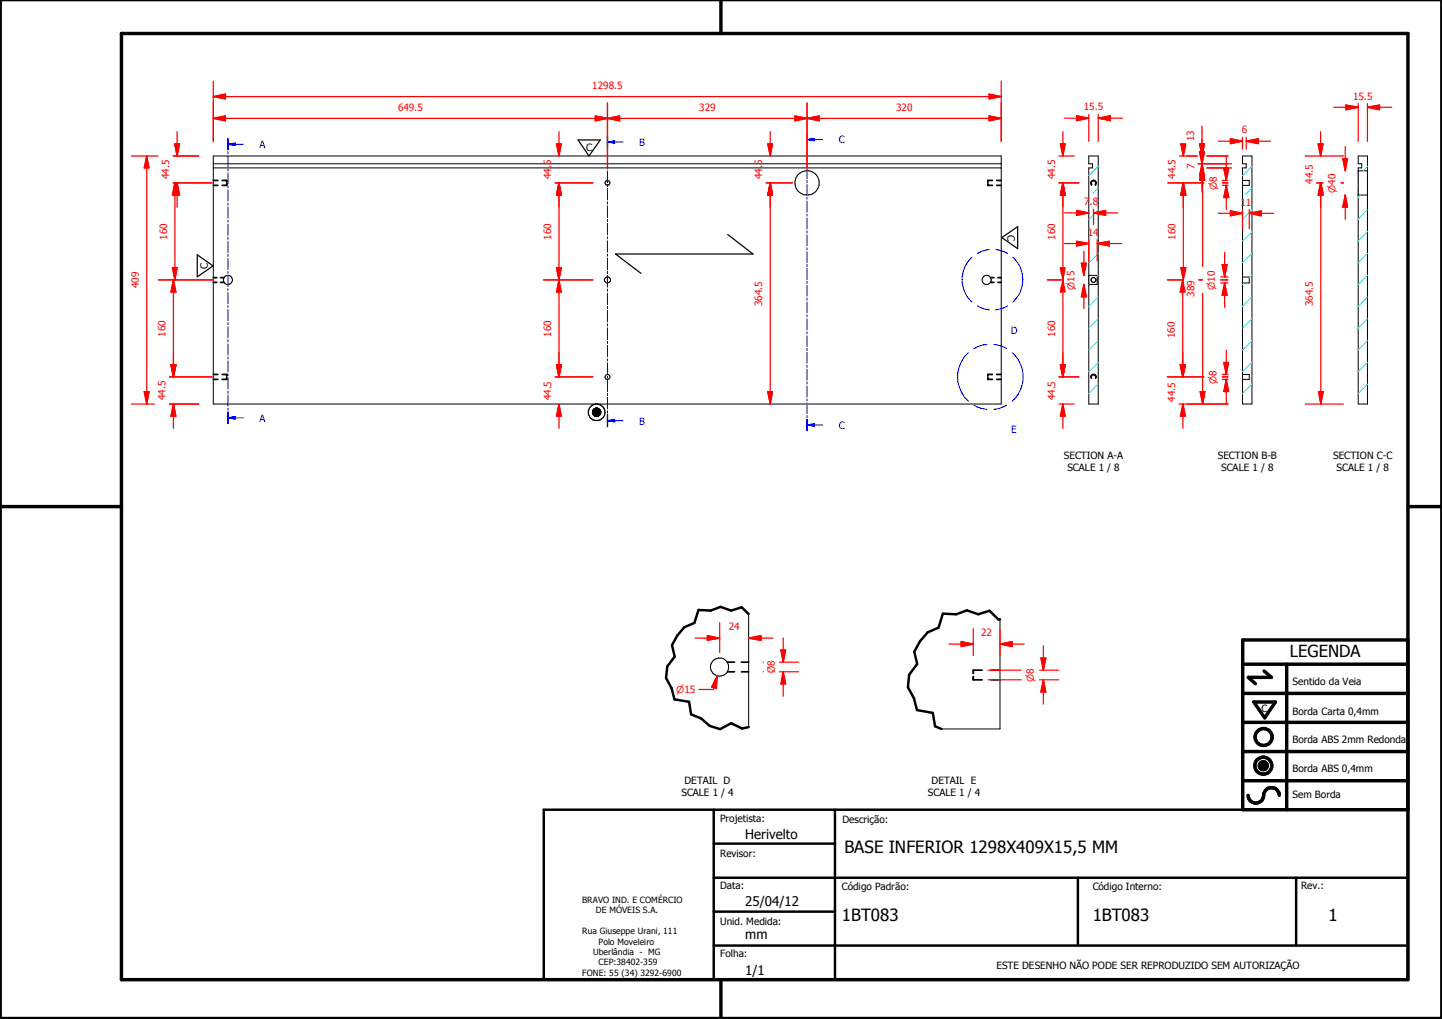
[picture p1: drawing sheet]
<svg xmlns="http://www.w3.org/2000/svg" width="297mm" height="210mm" viewBox="0 0 297 210" stroke-linecap="round" stroke-linejoin="round" font-family="sans-serif">
<g fill="none" stroke="#000" stroke-width=".35">
<path d="M43.9 37.2h1M43.9 38.2h1M45.8 37.2h.9v.3M46.7 37.8v.4h-.9M203.5 37.8v.4h.9M204.4 37.2h-.9v.3M205.3 37.2h.9M205.3 38.2h.9M224.8 37.9a.5 .5 0 0 1 .5-.7 .5 .5 0 0 1 .4 .7M43.9 57.2h.8M43.9 58.2h.8M45.4 57.2h.7"/>
<path d="M45.4 58.2h.7M204 57.2h.8M204 58.2h.8M205.5 57.2h.7M205.5 58.2h.7M43.9 77.1h1M43.9 78.1h1M45.8 77.1h.9v.4M46.7 77.8v.3h-.9M203.5 77.8v.3h.9M204.4 77.1h-.9v.4M205.3 77.1h.9"/>
<path d="M205.3 78.1h.9M224.8 77.9a.5 .5 0 0 1 .5-.8 .5 .5 0 0 1 .4 .8M149.8 136.4h1.5M149.8 138.4h1.5M152.7 136.4h1.5M152.7 138.4h1.5M200.5 139.4v.6h1.8M202.3 138h-1.8v.7M204.1 138h1.9M204.1 140h1.9"/>
</g>
<g fill="none" stroke="#000" stroke-width=".21">
<path d="M43.9 34.6h162.3M43.9 33.7h162.3M43.9 32.1h162.3v51.1h-162.3zM224.3 32.1h1.9v51.1h-1.9v-48.6h.7v-.9h-.7zM255.9 37.2h1.4v1h-1.4M255.9 32.1h2v51.1h-2v-48.6h.8v-.9h-.8zM279.8 35.2h1.9M279.8 32.1h1.9v51.1h-1.9v-48.6h.7v-.9h-.7zM224.3 58.6h.1M224.3 56.7h1.7v1.9h-1.7M255.9 57.1h.1M255.9 57.1h1.4v1.2h-1.4"/>
<path d="M279.8 40.2h1.9M255.9 77.1h1.4v1h-1.4M122 84.8l1.7 .1zM122 84.9l1.7 .1zM122 85l1.7 .1zM122.1 85.1h1.6v.1zM122.1 85.1l1.6 .1h-1.6zM122.1 85.2h1.6zM122.1 85.2l1.6 .1zM122.1 84.8h1.6zM122.1 84.7l1.6 .1zM122.1 85.3h1.6z"/>
<path d="M122.1 85.3h1.5zM122.1 84.6l1.6 .1zM122.2 85.3h1.4zM122.2 85.3l1.4 .1zM122.2 84.5l1.5 .1zM122.2 85.4h1.4zM122.2 85.4l1.3 .1zM122.2 84.5h1.4zM122.3 85.5h1.2zM122.3 85.5l1.2 .1zM122.3 84.4l1.3 .1zM122.3 84.4h1.2z"/>
<path d="M122.3 85.6h1.2zM122.3 85.6h1.1zM122.3 84.3l1.2 .1zM122.4 85.6h1zM122.4 85.6h.9zM122.4 84.2l1.1 .1zM122.4 84.2h1zM122.5 85.6h.8zM122.5 85.6l.7 .1zM122.5 84.2h.9zM122.5 84.2h.8zM122.6 85.7h.6z"/>
<path d="M122.6 85.7h.5zM122.6 84.2h.7zM122.6 84.2h.6zM122.6 85.7l.5 .1zM122.6 84.1l.6 .1zM122.6 84.1h.5zM122.7 85.8h.4zM122.7 85.8h.3zM122.7 84.1h.4zM122.8 85.8h.2zM122.8 84.1h.3zM122.8 84.1h.2z"/>
<path d="M154.2 126.5v23.3M206 127.6v22.6h-12.1M259.4 157.6l1.6 .1zM259.4 157.7l1.6 .1zM259.4 157.8l1.6 .1zM259.4 157.9h1.6v.1zM259.4 157.9l1.6 .1h-1.5zM259.4 157.6h1.6zM259.5 158h1.5zM259.5 158l1.4 .1zM259.5 157.5l1.5 .1zM259.5 158.1h1.4z"/>
<path d="M259.5 157.4l1.5 .1zM259.5 158.1l1.4 .1zM259.5 157.3l1.4 .1zM259.6 158.2h1.3zM259.6 158.2h1.2zM259.6 157.2l1.3 .1zM259.6 158.2l1.2 .1zM259.6 157.2h1.3zM259.7 158.3h1.1zM259.7 158.3l1 .1zM259.7 157.1l1.1 .1zM259.7 157.1h1.1z"/>
<path d="M259.8 158.4h.9zM259.8 158.4h.8zM259.8 157.1h1zM259.8 157.1h.9zM259.8 158.4l.8 .1zM259.8 157l.9 .1zM259.8 157h.8zM259.9 158.5h.7zM259.9 158.5h.6zM259.9 157h.7zM260 158.5h.5zM260 158.5h.4z"/>
<path d="M260 157h.6zM260.1 158.5h.3zM260.1 158.5h.2zM260.1 156.9l.4 .1zM260.1 156.9h.3zM260.1 156.9h.2z"/>
<circle cx="125.1" cy="37.7" r=".49"/>
<circle cx="166.3" cy="37.7" r="2.5"/>
<circle cx="46.9" cy="57.7" r=".94"/>
<circle cx="125.1" cy="57.7" r=".62"/>
<circle cx="203.3" cy="57.7" r=".93"/>
<circle cx="225.3" cy="57.7" r=".51"/>
<circle cx="125.1" cy="77.7" r=".5"/>
<circle cx="148.2" cy="137.4" r="1.86"/>
</g>
<g fill="#000">
<circle cx="224.8" cy="37.9" r=".18"/>
<circle cx="225.7" cy="37.9" r=".18"/>
</g>
<path d="M154.2 126.5l-1.4-1.4-2.2 .7-2.2-.8-2 .8-2.5-.2-.9 2.7-2 .9-1.5 1.7-1.1 2 .6 2.4-1.5 2-.3 2.4 1.1 2.1 .6 2.3 3 .5 .5 2.6 2 .8 1.8 1.5 2.1 .7 2.3-1.2 2.3 1.1 1.3-.3M206 127.6h-.3l-1.9-1.8-2.3 .7-2.3-.8-2.2 .8-2.8-.1-.9 2.9-2.2 1-1.6 1.8-1.2 2.1 .6 2.6-1.6 2.2-.3 2.6 1.3 2.2 .6 2.5 3.2 .6 .5 2.7 1.3 .6M112 166.8h178v35h-178zM147 173.8h25M147 166.8v35M172 166.8v35M147 194.8h143M147 180.8h143M147 187.8h25M222 180.8v14M267 180.8v14" fill="none" stroke="#000" stroke-width=".51"/>
<g fill="#000">
<path d="M122.1 84.8h1.6zM122.1 84.7l1.6 .1zM122.1 84.6l1.6 .1zM122.2 84.5l1.5 .1zM122.2 84.5h1.4zM122.3 84.4l1.3 .1zM122.3 84.4h1.2zM122.3 84.3l1.2 .1zM122.4 84.2l1.1 .1zM122.4 84.2h1zM122.5 84.2h.9zM122.5 84.2h.8z"/>
<path d="M122.6 84.2h.7zM122.6 84.2h.6zM122.6 84.1l.6 .1zM122.6 84.1h.5zM122.7 84.1h.4zM122.8 84.1h.3zM122.8 84.1h.2zM122.7 85.8h.3zM122.8 85.8h.2zM122.6 85.7l.5 .1zM122.7 85.8h.4zM122.6 85.7h.5z"/>
<path d="M122.5 85.6l.7 .1zM122.6 85.7h.6zM122.4 85.6h.9zM122.5 85.6h.8zM122.3 85.6h1.1zM122.4 85.6h1zM122.3 85.5l1.2 .1zM122.3 85.6h1.2zM122.2 85.4l1.3 .1zM122.3 85.5h1.2zM122.2 85.3l1.4 .1zM122.2 85.4h1.4z"/>
<path d="M122.1 85.3h1.5zM122.2 85.3h1.4zM122.1 85.2l1.6 .1zM122.1 85.3h1.6zM122.1 85.1l1.6 .1h-1.6zM122.1 85.2h1.6zM122 84.8l1.7 .1zM122 84.9l1.7 .1zM122 85l1.7 .1zM122.1 85.1h1.6v.1zM259.4 157.6h1.6zM259.5 157.5l1.5 .1z"/>
<path d="M259.5 157.4l1.5 .1zM259.5 157.3l1.4 .1zM259.6 157.2l1.3 .1zM259.6 157.2h1.3zM259.7 157.1l1.1 .1zM259.7 157.1h1.1zM259.8 157.1h1zM259.8 157.1h.9zM259.8 157l.9 .1zM259.8 157h.8zM259.9 157h.7zM260 157h.6z"/>
<path d="M260.1 156.9l.4 .1zM260.1 156.9h.3zM260.1 156.9h.2zM260.1 158.5h.2zM260 158.5h.4zM260.1 158.5h.3zM259.9 158.5h.6zM260 158.5h.5zM259.8 158.4l.8 .1zM259.9 158.5h.7zM259.8 158.4h.8zM259.7 158.3l1 .1z"/>
<path d="M259.8 158.4h.9zM259.6 158.2l1.2 .1zM259.7 158.3h1.1zM259.6 158.2h1.2zM259.5 158.1l1.4 .1zM259.6 158.2h1.3zM259.5 158l1.4 .1zM259.5 158.1h1.4zM259.4 157.9l1.6 .1h-1.5zM259.5 158h1.5zM259.4 157.6l1.6 .1zM259.4 157.7l1.6 .1z"/>
<path d="M259.4 157.8l1.6 .1zM259.4 157.9h1.6v.1z"/>
</g>
<g fill="none" stroke="#000" stroke-width=".71">
<path d="M148.5 0v6.9M297 -.1v209.9h-297v-209.9M25 6.9h265v194.9h-265zM0 104.4h25M290 104.4h7M256 136.8h34M260.4 138.2l1.5 1.3h-4.8l1.5 1.3M265 136.8v30M290 131.8h-34v35h34M256 154.8h34M256 148.8h34M256 142.8h34"/>
<path d="M258.3 144.6h4.4l-2.2 3.3zM256 160.8h34M257.1 163.8a1.62 1.62 0 0 0 1.8 1.6 1.62 1.62 0 0 0 1.4-1.9 1.63 1.63 0 0 1 1.7-1.2 1.63 1.63 0 0 1 1.5 1.5M148.5 201.8v8"/>
<circle cx="260.2" cy="157.7" r="1.76"/>
<circle cx="260.2" cy="157.7" r=".82"/>
<circle cx="260.3" cy="151.8" r="1.76"/>
</g>
<g fill="none" stroke="#00f" stroke-width=".21">
<path d="M125.1 28.1v2.3M125.1 30.8v.5M125.1 31.6v2.4M125.1 34.4v.4M125.1 35.2v2.4M125.1 38v.4M125.1 38.8v2.4M125.1 29.3h1.5M125.1 41.6v.4M125.1 42.4v2.4M125.1 45.2v.4M125.1 46v2.4"/>
<path d="M125.1 48.8v.4M125.1 49.6v2.4M125.1 52.4v.4M125.1 53.2v2.4M125.1 55.9v.5M125.1 56.8v2.3M125.1 59.5v.5M125.1 60.4v2.3M125.1 63.1v.5M125.1 64v2.3M125.1 66.7v.4M125.1 67.5v2.4"/>
<path d="M125.1 70.3v.4M125.1 71.1v2.4M125.1 73.9v.4M125.1 74.7v2.4M125.1 77.5v.4M125.1 78.3v2.4M125.1 81.1v.4M125.1 81.9v2.3M125.1 84.6v.5M125.1 85.5v2.4"/>
</g>
<path d="M125.1 28.1v2.3M125.1 85.5v2.4" fill="none" stroke="#00f" stroke-width=".3"/>
<path d="M125.1 29.3l1.5-.3v.5z" fill="#00f"/>
<path d="M125.1 29.3l1.5-.3v.5zM126.6 29.3h1.8M125.1 86.7h1.5" fill="none" stroke="#00f" stroke-width=".21"/>
<path d="M125.1 86.7l1.5-.3v.5z" fill="#00f"/>
<g fill="none" stroke="#00f" stroke-width=".21">
<path d="M46.9 28.6v2.3M46.9 31.2v.5M46.9 32v2.4M46.9 34.8v.4M46.9 35.6v2.3M46.9 38.3v.4M46.9 39.1v2.3M46.9 29.7h1.5M46.9 41.8v.5M46.9 42.6v2.4M46.9 45.3v.5M46.9 46.1v2.4"/>
<path d="M46.9 48.9v.4M46.9 49.7v2.3M46.9 52.4v.4M46.9 53.2v2.3M46.9 55.9v.4M46.9 56.7v2.4M46.9 59.4v.5M46.9 60.2v2.4M46.9 62.9v.5M46.9 63.8v2.3M46.9 66.5v.4M46.9 67.3v2.3"/>
<path d="M46.9 70v.4M46.9 70.8v2.4M46.9 73.5v.5M46.9 74.3v2.3M46.9 77v.5M46.9 77.9v2.3M46.9 80.6v.4M46.9 81.4v2.3M46.9 84.1v.4M46.9 84.9v2.3M125.1 86.7l1.5-.3v.5zM126.6 86.7h1.8"/>
</g>
<path d="M257.9 34.2l-2 2M257.9 38.7l-1.3 1.3M256.3 58.3l-.4 .3M257.9 56.7l-.6 .5M257.9 52.2l-2 1.9M257.9 47.7l-2 2M257.9 43.2l-2 2M257.9 79.1l-2 2M257.9 74.6l-2 2M257.9 70.2l-2 1.9M257.9 65.7l-2 1.9M257.9 61.2l-2 1.9" fill="none" stroke="#0ff" stroke-width=".21"/>
<path d="M46.9 28.6v2.3M46.9 84.9v2.3" fill="none" stroke="#00f" stroke-width=".3"/>
<path d="M46.9 29.7l1.5-.2v.5z" fill="#00f"/>
<path d="M46.9 29.7l1.5-.2v.5zM48.4 29.7h1.8M46.9 86.1h1.5" fill="none" stroke="#00f" stroke-width=".21"/>
<path d="M46.9 86.1l1.5-.3v.5z" fill="#00f"/>
<g fill="none" stroke="#00f" stroke-width=".21">
<path d="M166.2 27.6v2.3M166.2 30.3v.4M166.2 31.1v2.2M166.2 33.7v.5M166.2 34.5v2.3M166.2 37.2v.4M166.2 38v2.3M166.2 28.7h1.5M166.2 40.6v.5M166.2 41.4v2.3M166.2 44.1v.4M166.2 44.9v2.3"/>
<path d="M166.2 47.5v.5M166.2 48.4v2.2M166.2 51v.5M166.2 51.9v2.2M166.2 54.5v.4M166.2 55.3v2.3M166.2 58v.4M166.2 58.8v2.2M166.2 61.4v.4M166.2 62.2v2.3M166.2 64.9v.4M166.2 65.7v2.2"/>
<path d="M166.2 68.3v.4M166.2 69.1v2.3M166.2 71.8v.4M166.2 72.6v2.2M166.2 75.2v.5M166.2 76.1v2.2M166.2 78.7v.4M166.2 79.5v2.3M46.9 86.1l1.5-.3v.5zM48.4 86.1h1.8M166.2 82.2v.4M166.2 83v2.2"/>
<path d="M166.2 85.6v.5M166.2 86.4v2.3"/>
</g>
<path d="M226.2 34.2l-1.9 2M226.2 38.7l-1.1 1.2M224.3 58.6h.1M224.6 49.4l-.3 .3M226.2 56.7l-.2 .2M226.2 52.2l-1.9 1.9M226.2 43.2l-1.9 2M226.2 79.1l-1.9 2M226.2 74.6l-1.9 2M226.2 70.2l-1.9 1.9M226.2 65.7l-1.9 1.9M226.2 61.2l-1.9 1.9" fill="none" stroke="#0ff" stroke-width=".21"/>
<path d="M166.2 27.6v2.3M166.2 86.4v2.3" fill="none" stroke="#00f" stroke-width=".3"/>
<path d="M166.2 28.7l1.5-.2v.5z" fill="#00f"/>
<path d="M166.2 28.7l1.5-.2v.5zM167.7 28.7h1.8M166.2 87.5h1.5" fill="none" stroke="#00f" stroke-width=".21"/>
<path d="M166.2 87.5l1.5-.2v.5z" fill="#00f"/>
<g fill="none" stroke="#00f" stroke-width=".21">
<path d="M200.2 53a6.2 6.2 0 0 0 0 9.2M203.8 51.4l-1.2 .2-1.3 .6M205.1 51.4l1.1 .2 1.4 .6M208.6 53a6.2 6.2 0 0 1 0 9.2M199.5 72.6a6.7 6.7 0 0 0 0 10M201.3 63l1.3 .6 1.2 .2M203.2 71h.1M203.2 71l-1.2 .2-1.4 .6M204.7 71a6 6 0 0 1 2.6 .8M207.6 63l-1.4 .6-1.1 .2M208.5 72.6a6.6 6.6 0 0 1 0 10M166.2 87.5l1.5-.2v.5z"/>
<path d="M167.7 87.5h1.8M200.6 83.5l1.4 .6 1.2 .2M203.2 84.3h.1M207.3 83.5l-1.6 .7-1 .1"/>
</g>
<path d="M281.7 34.2l-.9 1M280.3 40.2l-.5 .5M281.7 56.7l-1.9 1.9M281.7 52.2l-1.9 1.9M281.7 47.7l-1.9 2M281.7 43.2l-1.9 2M281.7 79.1l-1.9 2M281.7 74.6l-1.9 2M281.7 70.2l-1.9 1.9M281.7 65.7l-1.9 1.9M281.7 61.2l-1.9 1.9" fill="none" stroke="#0ff" stroke-width=".21"/>
<path d="M214.9 135.6v2.4" fill="none" stroke="#f00" stroke-width=".25"/>
<path d="M214.4 135.6h1l-.5 2.4z" fill="#f00"/>
<path d="M214.4 135.6h1l-.5 2.4zM214.9 140v2.5" fill="none" stroke="#f00" stroke-width=".25"/>
<path d="M214.9 140l.5 2.5h-1z" fill="#f00"/>
<path d="M198 132.7h2.5M203.5 138h6.9M214.2 138h3.9M214.9 133.1v2.5M203.5 140h6.9M214.2 140h3.9M214.9 140l.5 2.5h-1zM214.9 142.5v2.5" fill="none" stroke="#f00" stroke-width=".25"/>
<path d="M198 132.2l2.5 .5-2.5 .5z" fill="#f00"/>
<path d="M198 132.2l2.5 .5-2.5 .5zM206 132.7h2.5" fill="none" stroke="#f00" stroke-width=".25"/>
<path d="M206 132.7l2.5-.5v1z" fill="#f00"/>
<path d="M147.7 139.2l-.6 2.4M195.5 132.7h2.5M200.5 129.5v5.5M206 132.7l2.5-.5v1zM206 129.5v5.5M208.5 132.7h2.5" fill="none" stroke="#f00" stroke-width=".25"/>
<path d="M147.7 139.2l-.1 2.6-1-.3z" fill="#f00"/>
<path d="M145.7 131.4h2.5M147.7 139.2l-.1 2.6-1-.3zM147.1 141.6l-.1 .4h-3" fill="none" stroke="#f00" stroke-width=".25"/>
<path d="M145.7 130.9l2.5 .5-2.5 .5z" fill="#f00"/>
<path d="M145.7 130.9l2.5 .5-2.5 .5zM154.2 131.4h2.6" fill="none" stroke="#f00" stroke-width=".25"/>
<path d="M154.2 131.4l2.6-.5v1z" fill="#f00"/>
<path d="M143.2 131.4h2.5M148.2 128.3v6.1M154.2 131.4l2.6-.5v1zM156.8 131.4h2.4M161.3 138.4v2.5" fill="none" stroke="#f00" stroke-width=".25"/>
<path d="M161.3 138.4l.5 2.5h-.9z" fill="#f00"/>
<path d="M161.3 138.4l.5 2.5h-.9zM161.3 133.9v2.5" fill="none" stroke="#f00" stroke-width=".25"/>
<path d="M160.9 133.9h.9l-.5 2.5z" fill="#f00"/>
<path d="M43.9 19.9h2.5M157.2 136.4h.1M157.2 138.4h.1M160.6 136.4h3.9M160.6 138.4h3.9M160.9 133.9h.9l-.5 2.5zM161.3 131.4v2.5M161.3 140.9v2.5" fill="none" stroke="#f00" stroke-width=".25"/>
<g fill="none" stroke="#000" stroke-width=".25">
<path d="M119.1 28.8h4.6l-2.4 3.3zM40.6 52.5l3.3 2.3-3.3 2.2zM149.9 48.3l5.2 4h-28.3l5.2 4M206.4 48.9l3.2-2.2v4.5z"/>
<circle cx="122.9" cy="84.9" r="1.71"/>
<circle cx="122.9" cy="84.9" r=".85"/>
</g>
<path d="M43.9 19.9l2.5-.5v1z" fill="#f00"/>
<path d="M43.9 19.9l2.5-.5v1zM203.7 19.9h2.5" fill="none" stroke="#f00" stroke-width=".25"/>
<path d="M203.7 19.4l2.5 .5-2.5 .5z" fill="#f00"/>
<path d="M43.9 16.7v12.4M46.4 19.9h157.3M203.7 19.4l2.5 .5-2.5 .5zM206.2 16.7v12.4M43.9 24.4h2.5" fill="none" stroke="#f00" stroke-width=".25"/>
<path d="M43.9 24.4l2.5-.5v1z" fill="#f00"/>
<path d="M43.9 24.4l2.5-.5v1zM122.6 24.4h2.5" fill="none" stroke="#f00" stroke-width=".25"/>
<path d="M122.6 23.9l2.5 .5-2.5 .5z" fill="#f00"/>
<path d="M43.9 21.2v7.9M46.4 24.4h76.2M122.6 23.9l2.5 .5-2.5 .5zM125.1 21.2v13.5M115.1 83.2v2.5" fill="none" stroke="#f00" stroke-width=".25"/>
<path d="M115.1 83.2l.5 2.5h-1z" fill="#f00"/>
<path d="M115.1 75.1v2.5M115.1 83.2l.5 2.5h-1z" fill="none" stroke="#f00" stroke-width=".25"/>
<path d="M114.6 75.1h1l-.5 2.5z" fill="#f00"/>
<path d="M114.3 77.6h7.8M114.6 75.1h1l-.5 2.5zM115.1 72.6v5M115.1 85.7v2.5" fill="none" stroke="#f00" stroke-width=".25"/>
<path d="M114.6 75.1h1l-.5 2.5z" fill="#f00"/>
<path d="M115.1 57.7v2.5M114.6 75.1h1l-.5 2.5z" fill="none" stroke="#f00" stroke-width=".25"/>
<path d="M115.1 57.7l.5 2.5h-1z" fill="#f00"/>
<path d="M112 57.7h10.1M115.1 57.7l.5 2.5h-1zM115.1 55.2v2.5M114.3 77.6h7.8M115.1 60.2v14.9" fill="none" stroke="#f00" stroke-width=".25"/>
<path d="M114.6 55.2h1l-.5 2.5z" fill="#f00"/>
<path d="M115.1 37.7v2.5M114.6 55.2h1l-.5 2.5z" fill="none" stroke="#f00" stroke-width=".25"/>
<path d="M115.1 37.7l.5 2.5h-1z" fill="#f00"/>
<path d="M114.3 37.7h7.8M115.1 37.7l.5 2.5h-1zM115.1 37.7v17.5M112 57.7h10.1" fill="none" stroke="#f00" stroke-width=".25"/>
<path d="M115.1 37.7l.5 2.5h-1z" fill="#f00"/>
<path d="M115.1 37.7l.5 2.5h-1zM115.1 29.6v2.5" fill="none" stroke="#f00" stroke-width=".25"/>
<path d="M114.6 29.6h1l-.5 2.5z" fill="#f00"/>
<path d="M114.3 37.7h7.8M114.6 29.6h1l-.5 2.5zM115.1 27.1v2.5M115.1 40.2v2.5M158.7 80.7v2.5" fill="none" stroke="#f00" stroke-width=".25"/>
<path d="M158.2 80.7h.9l-.4 2.5z" fill="#f00"/>
<path d="M158.7 37.7v2.5M158.2 80.7h.9l-.4 2.5z" fill="none" stroke="#f00" stroke-width=".25"/>
<path d="M158.7 37.7l.4 2.5h-.9z" fill="#f00"/>
<path d="M157.8 37.7h5.4M158.7 37.7l.4 2.5h-.9zM158.7 37.7v43" fill="none" stroke="#f00" stroke-width=".25"/>
<path d="M158.7 37.7l.4 2.5h-.9z" fill="#f00"/>
<path d="M158.7 37.7l.4 2.5h-.9zM158.7 29.6v2.5" fill="none" stroke="#f00" stroke-width=".25"/>
<path d="M158.2 29.6h.9l-.4 2.5z" fill="#f00"/>
<path d="M125.1 24.4h2.5M157.8 37.7h5.4M158.2 29.6h.9l-.4 2.5zM158.7 27.1v2.5M158.7 40.2v2.5" fill="none" stroke="#f00" stroke-width=".25"/>
<path d="M125.1 24.4l2.5-.5v1z" fill="#f00"/>
<path d="M125.1 24.4l2.5-.5v1zM163.7 24.4h2.5" fill="none" stroke="#f00" stroke-width=".25"/>
<path d="M163.7 23.9l2.5 .5-2.5 .5z" fill="#f00"/>
<path d="M125.1 21.2v13.5M127.6 24.4h36.1M163.7 23.9l2.5 .5-2.5 .5zM166.2 24.4h2.5M166.2 21.2v13.5" fill="none" stroke="#f00" stroke-width=".25"/>
<path d="M166.2 24.4l2.5-.5v1z" fill="#f00"/>
<path d="M166.2 24.4l2.5-.5v1zM203.7 24.4h2.5" fill="none" stroke="#f00" stroke-width=".25"/>
<path d="M203.7 23.9l2.5 .5-2.5 .5z" fill="#f00"/>
<path d="M36.5 29.6v2.5M166.2 21.2v13.5M168.7 24.4h35M203.7 23.9l2.5 .5-2.5 .5zM206.2 21.2v7.9" fill="none" stroke="#f00" stroke-width=".25"/>
<path d="M36 29.6h1l-.5 2.5z" fill="#f00"/>
<path d="M36 29.6h1l-.5 2.5zM36.5 37.7v2.5" fill="none" stroke="#f00" stroke-width=".25"/>
<path d="M36.5 37.7l.5 2.5h-1z" fill="#f00"/>
<path d="M35.7 32.1h5.2M35.7 37.7h8M36 37.7v2.5M36.5 37.7l.5 2.5h-1zM36.5 27.1v2.5M36.5 40.2v2.5" fill="none" stroke="#f00" stroke-width=".25"/>
<path d="M36 37.7l.5 2.5h-1z" fill="#f00"/>
<path d="M36 37.7l.5 2.5h-1zM36 55.2v2.5" fill="none" stroke="#f00" stroke-width=".25"/>
<path d="M35.5 55.2h1l-.5 2.5z" fill="#f00"/>
<path d="M35.7 37.7h8M32.8 57.7h11.1M35.5 55.2h1l-.5 2.5zM36 40.2v15M35.7 75.1v2.5" fill="none" stroke="#f00" stroke-width=".25"/>
<path d="M35.2 75.1h1l-.5 2.5z" fill="#f00"/>
<path d="M35.7 57.7v2.5M35.2 75.1h1l-.5 2.5z" fill="none" stroke="#f00" stroke-width=".25"/>
<path d="M35.7 57.7l.5 2.5h-1z" fill="#f00"/>
<path d="M32.6 57.7h11.3M35.7 57.7l.5 2.5h-1zM34.9 77.6h8.8M35.7 60.2v14.9M35.7 83.2v2.5" fill="none" stroke="#f00" stroke-width=".25"/>
<path d="M35.7 83.2l.5 2.5h-1z" fill="#f00"/>
<path d="M35.7 75.1v2.5M35.7 83.2l.5 2.5h-1z" fill="none" stroke="#f00" stroke-width=".25"/>
<path d="M35.2 75.1h1l-.5 2.5z" fill="#f00"/>
<path d="M34.9 77.6h8.8M35.2 75.1h1l-.5 2.5zM35.7 72.6v2.5M30.2 80.7v2.5M34.9 83.2h6M35.7 85.7v2.5" fill="none" stroke="#f00" stroke-width=".25"/>
<path d="M29.7 80.7h1l-.5 2.5z" fill="#f00"/>
<path d="M30.2 32.1v2.5M29.7 80.7h1l-.5 2.5z" fill="none" stroke="#f00" stroke-width=".25"/>
<path d="M30.2 32.1l.5 2.5h-1z" fill="#f00"/>
<path d="M27 32.1h5.6M30.2 32.1l.5 2.5h-1zM30.2 34.6v46.1M35.7 32.1h5.2M226.2 24.3h2.5M27 83.2h4.8M34.9 83.2h6" fill="none" stroke="#f00" stroke-width=".25"/>
<path d="M226.2 24.3l2.5-.5v1z" fill="#f00"/>
<path d="M221.8 24.3h2.5M226.2 24.3l2.5-.5v1z" fill="none" stroke="#f00" stroke-width=".25"/>
<path d="M221.8 23.8l2.5 .5-2.5 .5z" fill="#f00"/>
<path d="M219.3 24.3h2.5M221.8 23.8l2.5 .5-2.5 .5zM224.3 23.6v5.5M226.2 23.6v5.5M228.7 24.3h2.5M218.9 83.2v2.5" fill="none" stroke="#f00" stroke-width=".25"/>
<path d="M218.9 83.2l.5 2.5h-1z" fill="#f00"/>
<path d="M218.9 75.1v2.5M218.9 83.2l.5 2.5h-1z" fill="none" stroke="#f00" stroke-width=".25"/>
<path d="M218.4 75.1h1l-.5 2.5z" fill="#f00"/>
<path d="M218.1 77.6h4.1M218.4 75.1h1l-.5 2.5zM218.9 72.6v5M218.1 83.2h3.2M218.9 85.7v2.5" fill="none" stroke="#f00" stroke-width=".25"/>
<path d="M218.4 75.1h1l-.5 2.5z" fill="#f00"/>
<path d="M218.4 75.1h1l-.5 2.5z" fill="none" stroke="#f00" stroke-width=".25"/>
<path d="M218.9 57.7l.5 2.5h-1z" fill="#f00"/>
<path d="M215.8 57.7h2.8M218.6 59l-.2 1.2h.2M218.9 57.7l.5 2.5h-1zM218.1 77.6h4.1M218.9 60.4v14.7" fill="none" stroke="#f00" stroke-width=".25"/>
<path d="M218.4 55.2h1l-.5 2.5z" fill="#f00"/>
<path d="M218.9 37.7v2.5M218.4 55.2h1l-.5 2.5z" fill="none" stroke="#f00" stroke-width=".25"/>
<path d="M218.9 37.7l.5 2.5h-1z" fill="#f00"/>
<path d="M218.1 37.7h4.1M218.9 37.7l.5 2.5h-1zM218.9 37.7v17.2M215.8 57.7h2.8M218.6 55.2h-.2l.2 1.1" fill="none" stroke="#f00" stroke-width=".25"/>
<path d="M218.9 37.7l.5 2.5h-1z" fill="#f00"/>
<path d="M218.9 37.7l.5 2.5h-1zM218.9 29.6v2.5" fill="none" stroke="#f00" stroke-width=".25"/>
<path d="M218.4 29.6h1l-.5 2.5z" fill="#f00"/>
<path d="M218.1 32.1h3.2M218.1 37.7h4.1M218.4 29.6h1l-.5 2.5zM218.9 27.1v2.5M218.9 40.2v2.5M223.3 54.2v2.5" fill="none" stroke="#f00" stroke-width=".25"/>
<path d="M222.8 54.2h1l-.5 2.5z" fill="#f00"/>
<path d="M222.8 54.2h1l-.5 2.5zM223.3 58.6v2.5" fill="none" stroke="#f00" stroke-width=".25"/>
<path d="M223.3 58.6l.5 2.5h-1z" fill="#f00"/>
<path d="M221.8 50.2h2.5M223.3 58.6l.5 2.5h-1zM223.3 51.7v2.5M223.3 61.1v2.5" fill="none" stroke="#f00" stroke-width=".25"/>
<path d="M221.8 49.7l2.5 .5-2.5 .5z" fill="#f00"/>
<path d="M221.8 49.7l2.5 .5-2.5 .5zM226 50.2h2.5" fill="none" stroke="#f00" stroke-width=".25"/>
<path d="M226 50.2l2.5-.5v1z" fill="#f00"/>
<path d="M219.3 50.2h2.5M224.3 49.4v4.3M225.3 43.9h2.4M226 50.2l2.5-.5v1zM226 49.4v4.3M228.5 50.2h2.6" fill="none" stroke="#f00" stroke-width=".25"/>
<path d="M225.3 43.9l2.4-.6v1.1z" fill="#f00"/>
<path d="M221.8 43.9h2.5M225.3 43.9l2.4-.6v1.1z" fill="none" stroke="#f00" stroke-width=".25"/>
<path d="M221.8 43.3l2.5 .6-2.5 .5z" fill="#f00"/>
<path d="M253.4 29.1h2.5M219.3 43.9h2.5M221.8 43.3l2.5 .6-2.5 .5zM225.3 43.1v3.2M227.7 43.9h2.5" fill="none" stroke="#f00" stroke-width=".25"/>
<path d="M253.4 28.6l2.5 .5-2.5 .5z" fill="#f00"/>
<path d="M253.4 28.6l2.5 .5-2.5 .5zM256.7 29.1h2.5" fill="none" stroke="#f00" stroke-width=".25"/>
<path d="M256.7 29.1l2.5-.5v1z" fill="#f00"/>
<path d="M250.9 29.1h2.5M255.9 28.3v2.4M256.7 29.1l2.5-.5v1zM256.7 28.3v2.4M259.2 29.1h2.5M257.3 43.9h2.5" fill="none" stroke="#f00" stroke-width=".25"/>
<path d="M257.3 43.9l2.5-.5v1z" fill="#f00"/>
<path d="M253.4 43.9h2.5M257.3 43.9l2.5-.5v1z" fill="none" stroke="#f00" stroke-width=".25"/>
<path d="M253.4 43.4l2.5 .5-2.5 .5z" fill="#f00"/>
<path d="M252.6 34.7v2.5M250.9 43.9h2.5M253.4 43.4l2.5 .5-2.5 .5zM255.9 43.1v4M257.3 43.1v4M259.8 43.9h2.5" fill="none" stroke="#f00" stroke-width=".25"/>
<path d="M252.1 34.7h1l-.5 2.5z" fill="#f00"/>
<path d="M252.1 34.7h1l-.5 2.5zM252.6 38.2v2.5" fill="none" stroke="#f00" stroke-width=".25"/>
<path d="M252.6 38.2l.5 2.5h-1z" fill="#f00"/>
<path d="M251.8 37.2h1.1M251.8 38.2h1.1M252.6 38.2l.5 2.5h-1zM252.6 32.2v2.5M252.3 54.5v2.6M252.6 40.7v2.5" fill="none" stroke="#f00" stroke-width=".25"/>
<path d="M251.8 54.5h1l-.5 2.6z" fill="#f00"/>
<path d="M251.8 54.5h1l-.5 2.6zM252.3 58.3v2.5" fill="none" stroke="#f00" stroke-width=".25"/>
<path d="M252.3 58.3l.5 2.5h-1z" fill="#f00"/>
<path d="M251.5 57.1h1.4M251.5 58.3h1.4M252.3 58.3l.5 2.5h-1zM252.3 52v2.5M252.3 60.8v2.5M252.6 74.7v2.4" fill="none" stroke="#f00" stroke-width=".25"/>
<path d="M252.1 74.7h1l-.5 2.4z" fill="#f00"/>
<path d="M252.1 74.7h1l-.5 2.4zM252.6 78.1v2.5" fill="none" stroke="#f00" stroke-width=".25"/>
<path d="M252.6 78.1l.5 2.5h-1z" fill="#f00"/>
<path d="M251.8 77.1h1.1M251.8 78.1h1.1M252.6 78.1l.5 2.5h-1zM252.6 72.1v2.6M243.7 83.2v2.5M252.6 80.6v2.5" fill="none" stroke="#f00" stroke-width=".25"/>
<path d="M243.7 83.2l.5 2.5h-1z" fill="#f00"/>
<path d="M243.7 75.1v2.5M243.7 83.2l.5 2.5h-1z" fill="none" stroke="#f00" stroke-width=".25"/>
<path d="M243.2 75.1h1l-.5 2.5z" fill="#f00"/>
<path d="M240.5 77.6h7.5M243.2 75.1h1l-.5 2.5zM243.6 75.1v2.5M243.7 72.6v2.5M251.8 77.6h1.1M242.9 83.2h10M243.7 85.7v2.5" fill="none" stroke="#f00" stroke-width=".25"/>
<path d="M243.1 75.1h1l-.5 2.5z" fill="#f00"/>
<path d="M243.6 57.7v2.5M243.1 75.1h1l-.5 2.5z" fill="none" stroke="#f00" stroke-width=".25"/>
<path d="M243.6 57.7l.5 2.5h-1z" fill="#f00"/>
<path d="M240.4 57.7h3.4M243.6 57.7l.5 2.5h-1zM243.8 58.4l-.2-.7-.5 2.5h.7M246.9 57.7h.8M251.5 57.7h1.4M240.4 77.6h7.6M243.6 60.2v14.9M251.8 77.6h1.1" fill="none" stroke="#f00" stroke-width=".25"/>
<path d="M243.2 55.2h1.1l-.5 2.5z" fill="#f00"/>
<path d="M243.8 37.7v2.5M243.2 55.2h1.1l-.5 2.5zM243.2 55.2h1.1" fill="none" stroke="#f00" stroke-width=".25"/>
<path d="M243.8 37.7l.5 2.5h-1.1z" fill="#f00"/>
<path d="M240.6 37.7h7.4M243.8 37.7l.5 2.5h-1.1zM243.8 37.7v19.2M251.8 37.7h1.1M240.6 57.7h3.2M243.2 55.2l.6 2.4M244.3 55.2l-.4 1.7M246.9 57.7h.8M251.5 57.7h1.4" fill="none" stroke="#f00" stroke-width=".25"/>
<path d="M243.8 37.7l.5 2.5h-1.1z" fill="#f00"/>
<path d="M243.8 37.7l.5 2.5h-1.1z" fill="none" stroke="#f00" stroke-width=".25"/>
<path d="M243.2 29.6h1.1l-.5 2.5z" fill="#f00"/>
<path d="M240.6 37.7h7.4M243 32.1h3.6M243.2 29.6h1.1l-.5 2.5zM243.7 29.6h-.5l.6 2.5M243.8 29.8v2.3M244.2 29.8l-.4 2.3M247.6 29.6v2.5M248.6 32.1h4.3M251.8 37.7h1.1M243.8 40.2v2.5" fill="none" stroke="#f00" stroke-width=".25"/>
<path d="M247.1 29.6h1l-.5 2.5z" fill="#f00"/>
<path d="M247.1 29.6h1l-.5 2.5zM247.6 33.7v2.5" fill="none" stroke="#f00" stroke-width=".25"/>
<path d="M247.6 33.7l.5 2.5h-1z" fill="#f00"/>
<path d="M244.4 32.1h2.2M246.8 33.7h6.1M247.6 33.7l.5 2.5h-1zM247.6 33.7l-.5 2.5h.9M247.6 26v3.6M247.6 31.2v2.5M247.6 36.2v2.5M247.6 33.7l.4 2M248.6 32.1h4.3" fill="none" stroke="#f00" stroke-width=".25"/>
<path d="M247.1 31.2h1l-.5 2.5z" fill="#f00"/>
<path d="M247.1 31.2h1l-.5 2.5zM247.6 34.6v2.5" fill="none" stroke="#f00" stroke-width=".25"/>
<path d="M247.6 34.6l.5 2.5h-1z" fill="#f00"/>
<path d="M246.8 33.7h6.9M247.6 34.6l.5 2.5h-1zM247.6 28.7v2.5M247.6 37.1v2.5M247.7 34.6v2.5M248 36.6l-.4-2-.5 2.5h.9M248.6 34.6h5.1" fill="none" stroke="#f00" stroke-width=".25"/>
<path d="M247.7 34.6l.5 2.5h-1z" fill="#f00"/>
<path d="M247.7 34.6l.5 2.5h-1zM247.7 34.6l-.5 2.5M247.7 80.7v2.5" fill="none" stroke="#f00" stroke-width=".25"/>
<path d="M247.2 80.7h1l-.5 2.5z" fill="#f00"/>
<path d="M247.2 37.1h.8M247.7 34.6l.3 1.4M247.7 37.1v17.8M248.6 34.6h4.3M272 29.6v2.5M247.7 60.4v20.3M244.6 83.2h8.3M247.2 80.7h1l-.5 2.5z" fill="none" stroke="#f00" stroke-width=".25"/>
<path d="M271.5 29.6h1l-.5 2.5z" fill="#f00"/>
<path d="M271.5 29.6h1l-.5 2.5zM272 37.7v2.5" fill="none" stroke="#f00" stroke-width=".25"/>
<path d="M272 37.7l.5 2.5h-1z" fill="#f00"/>
<path d="M268.9 32.1h7.8M271.2 37.7h1.3M272 37.7l.5 2.5h-1zM272 27.1v2.5M276.3 37.7h.4M277.1 32.7v2.5M272 40.2v2.5M272.5 40l-.5-2.3-.5 2.5h1" fill="none" stroke="#f00" stroke-width=".25"/>
<path d="M276.6 32.7h1l-.5 2.5z" fill="#f00"/>
<path d="M276.6 32.7h1l-.5 2.5zM277.1 40.2v2.5" fill="none" stroke="#f00" stroke-width=".25"/>
<path d="M277.1 40.2l.5 2.5h-1z" fill="#f00"/>
<path d="M272.1 37.7v2.5M277.1 30.2v2.5M277.1 40.2l.5 2.5h-1zM277.1 42.7v2.5" fill="none" stroke="#f00" stroke-width=".25"/>
<path d="M272.1 37.7l.5 2.5h-1z" fill="#f00"/>
<path d="M272.1 37.7l.5 2.5h-1zM272.1 37.7l-.5 2.5M272.1 80.7v2.5" fill="none" stroke="#f00" stroke-width=".25"/>
<path d="M271.6 80.7h1l-.5 2.5z" fill="#f00"/>
<path d="M271.2 37.7h1.3M272.1 37.7l.4 1.9M276.3 37.7h.4M281.7 22.1h2.5M271.6 40.2h.9M272.1 40.2v40.5M268.9 83.2h7.8M271.6 80.7h1l-.5 2.5z" fill="none" stroke="#f00" stroke-width=".25"/>
<path d="M281.7 22.1l2.5-.5v1z" fill="#f00"/>
<path d="M277.2 22.1h2.6M281.7 22.1l2.5-.5v1z" fill="none" stroke="#f00" stroke-width=".25"/>
<path d="M277.2 21.6l2.6 .5-2.6 .5z" fill="#f00"/>
<path d="M274.7 22.1h2.5M277.2 21.6l2.6 .5-2.6 .5zM279.8 21.3v7.8M281.7 21.3v7.8M284.2 22.1h2.5" fill="none" stroke="#f00" stroke-width=".25"/>
<g font-size="3.5">
<text x="173.9" y="175.7">BASE INFERIOR 1298X409X15,5 MM</text>
<text x="173.4" y="189.7">1BT083</text>
<text x="225.1" y="189.7">1BT083</text>
<text x="273.6" y="189.7">1</text>
</g>
<text font-size="3.4" x="265.7" y="135.4">LEGENDA</text>
<g font-size="2.7">
<text x="153.5" y="172.8">Herivelto</text>
<text x="153.5" y="186.6">25/04/12</text>
<text x="153.5" y="193.4">mm</text>
<text x="153.5" y="200.8">1/1</text>
</g>
<g font-size="2.1" fill="#f00">
<text x="82" y="22.8">649.5</text>
<text x="122" y="18.3">1298.5</text>
<text x="144" y="22.8">329</text>
<text x="184.6" y="22.8">320</text>
<text x="223.3" y="22.7">15.5</text>
<text x="278.7" y="20.5">15.5</text>
<text x="246" y="29.1" transform="rotate(-90 246 29.1)">13</text>
<text x="255.8" y="27.5">6</text>
<text x="113.5" y="34" transform="rotate(-90 113.5 34)">5</text>
<text x="157" y="34" transform="rotate(-90 157 34)">5</text>
<text x="246" y="34.8" transform="rotate(-90 246 34.8)">7</text>
<text x="34.9" y="37" transform="rotate(-90 34.9 37)">44.5</text>
<text x="113.5" y="36.9" transform="rotate(-90 113.5 36.9)">44.</text>
<text x="157" y="36.9" transform="rotate(-90 157 36.9)">44.</text>
<text x="217.3" y="36.9" transform="rotate(-90 217.3 36.9)">44.5</text>
<text x="242.1" y="36.8" transform="rotate(-90 242.1 36.8)">44.5</text>
<text x="270.4" y="37.8" transform="rotate(-90 270.4 37.8)">44.5</text>
<text x="223.3" y="42.2">7.8</text>
<text x="255.5" y="42.4">11</text>
<text x="34.4" y="49.4" transform="rotate(-90 34.4 49.4)">160</text>
<text x="113.5" y="49.4" transform="rotate(-90 113.5 49.4)">160</text>
<text x="217.3" y="49.4" transform="rotate(-90 217.3 49.4)">160</text>
<text x="224.1" y="48.6">14</text>
<text x="242.1" y="49.4" transform="rotate(-90 242.1 49.4)">160</text>
<text x="28.6" y="59.4" transform="rotate(-90 28.6 59.4)">409</text>
<text x="157" y="63.1" transform="rotate(-90 157 63.1)">364.5</text>
<text x="246.1" y="61.1" transform="rotate(-90 246.1 61.1)">389</text>
<text x="270.5" y="63" transform="rotate(-90 270.5 63)">364.5</text>
<text x="34.1" y="69.4" transform="rotate(-90 34.1 69.4)">160</text>
<text x="113.5" y="69.4" transform="rotate(-90 113.5 69.4)">160</text>
<text x="217.3" y="69.4" transform="rotate(-90 217.3 69.4)">160</text>
<text x="242" y="69.7" transform="rotate(-90 242 69.7)">160</text>
<text x="34.1" y="82.5" transform="rotate(-90 34.1 82.5)">44.5</text>
<text x="113.5" y="82.5" transform="rotate(-90 113.5 82.5)">44.5</text>
<text x="217.3" y="82.5" transform="rotate(-90 217.3 82.5)">44.5</text>
<text x="242.1" y="82.8" transform="rotate(-90 242.1 82.8)">44.5</text>
<text x="150.1" y="129.8">24</text>
<text x="202.1" y="131.1">22</text>
<text x="159.6" y="138.7" transform="rotate(-90 159.6 138.7)">Ø8</text>
</g>
<g font-size="2.1" fill="#00f">
<text x="172.8" y="29.5">C</text>
<text x="53.5" y="30.5">A</text>
<text x="131.7" y="30">B</text>
<text x="208.2" y="68.7">D</text>
<text x="53.5" y="86.8">A</text>
<text x="131.7" y="87.5">B</text>
<text x="172.8" y="88.3">C</text>
<text x="208.3" y="89.1">E</text>
</g>
<g font-size="2.1">
<text x="120.7" y="31">C</text>
<text x="207.5" y="48.3" transform="rotate(90 207.5 48.3)">C</text>
<text x="42.8" y="55.5" transform="rotate(-90 42.8 55.5)">C</text>
<text x="219.2" y="94.5">SECTION A-A</text>
<text x="250.9" y="94.5">SECTION B-B</text>
<text x="274.6" y="94.5">SECTION C-C</text>
<text x="219.9" y="97">SCALE 1 / 8</text>
<text x="251.5" y="97">SCALE 1 / 8</text>
<text x="275.3" y="97">SCALE 1 / 8</text>
<text x="266.3" y="141.1">Sentido da Veia</text>
<text x="259.8" y="146.7">C</text>
<text x="266.3" y="147.2">Borda Carta 0,4mm</text>
<text x="266.3" y="153.1">Borda ABS 2mm Redonda</text>
<text x="141" y="161.5">DETAIL D</text>
<text x="191.9" y="161.4">DETAIL E</text>
<text x="266.3" y="159">Borda ABS 0,4mm</text>
<text x="140.4" y="163.9">SCALE 1 / 4</text>
<text x="191.1" y="163.9">SCALE 1 / 4</text>
<text x="266.3" y="164.4">Sem Borda</text>
<text x="148.4" y="169.3">Projetista:</text>
<text x="173.5" y="169.5">Descrição:</text>
<text x="148.4" y="176.6">Revisor:</text>
<text x="148.4" y="183.2">Data:</text>
<text x="173.4" y="183.3">Código Padrão:</text>
<text x="225.1" y="183.3">Código Interno:</text>
<text x="268" y="183.2">Rev.:</text>
<text x="148.4" y="190.5">Unid. Medida:</text>
<text x="148.4" y="197.2">Folha:</text>
<text x="205.3" y="199.5">ESTE DESENHO NÃO PODE SER REPRODUZIDO SEM AUTORIZAÇÃO</text>
</g>
<g font-size="1.9" fill="#f00">
<text x="250.7" y="39.1" transform="rotate(-90 250.7 39.1)">⌀8</text>
<text x="275.1" y="39.7" transform="rotate(-90 275.1 39.7)">⌀40</text>
<text x="221.3" y="59.6" transform="rotate(-90 221.3 59.6)">⌀15</text>
<text x="250.3" y="59.6" transform="rotate(-90 250.3 59.6)">⌀10</text>
<text x="250.6" y="79.1" transform="rotate(-90 250.6 79.1)">⌀8</text>
<text x="139.3" y="142.8">⌀15</text>
<text x="213" y="140.5" transform="rotate(-90 213 140.5)">⌀8</text>
</g>
<g font-size="1.8">
<text x="119.9" y="186">BRAVO IND. E COMÉRCIO</text>
<text x="122.7" y="188.1">DE MÓVEIS S.A.</text>
<text x="119.9" y="192.4">Rua Giuseppe Urani, 111</text>
<text x="122.2" y="196.7">Uberlândia - MG</text>
<text x="123.3" y="194.6">Polo Moveleiro</text>
<text x="119.9" y="201">FONE: 55 (34) 3292-6900</text>
<text x="123.3" y="198.8">CEP:38402-359</text>
</g>
</svg>
